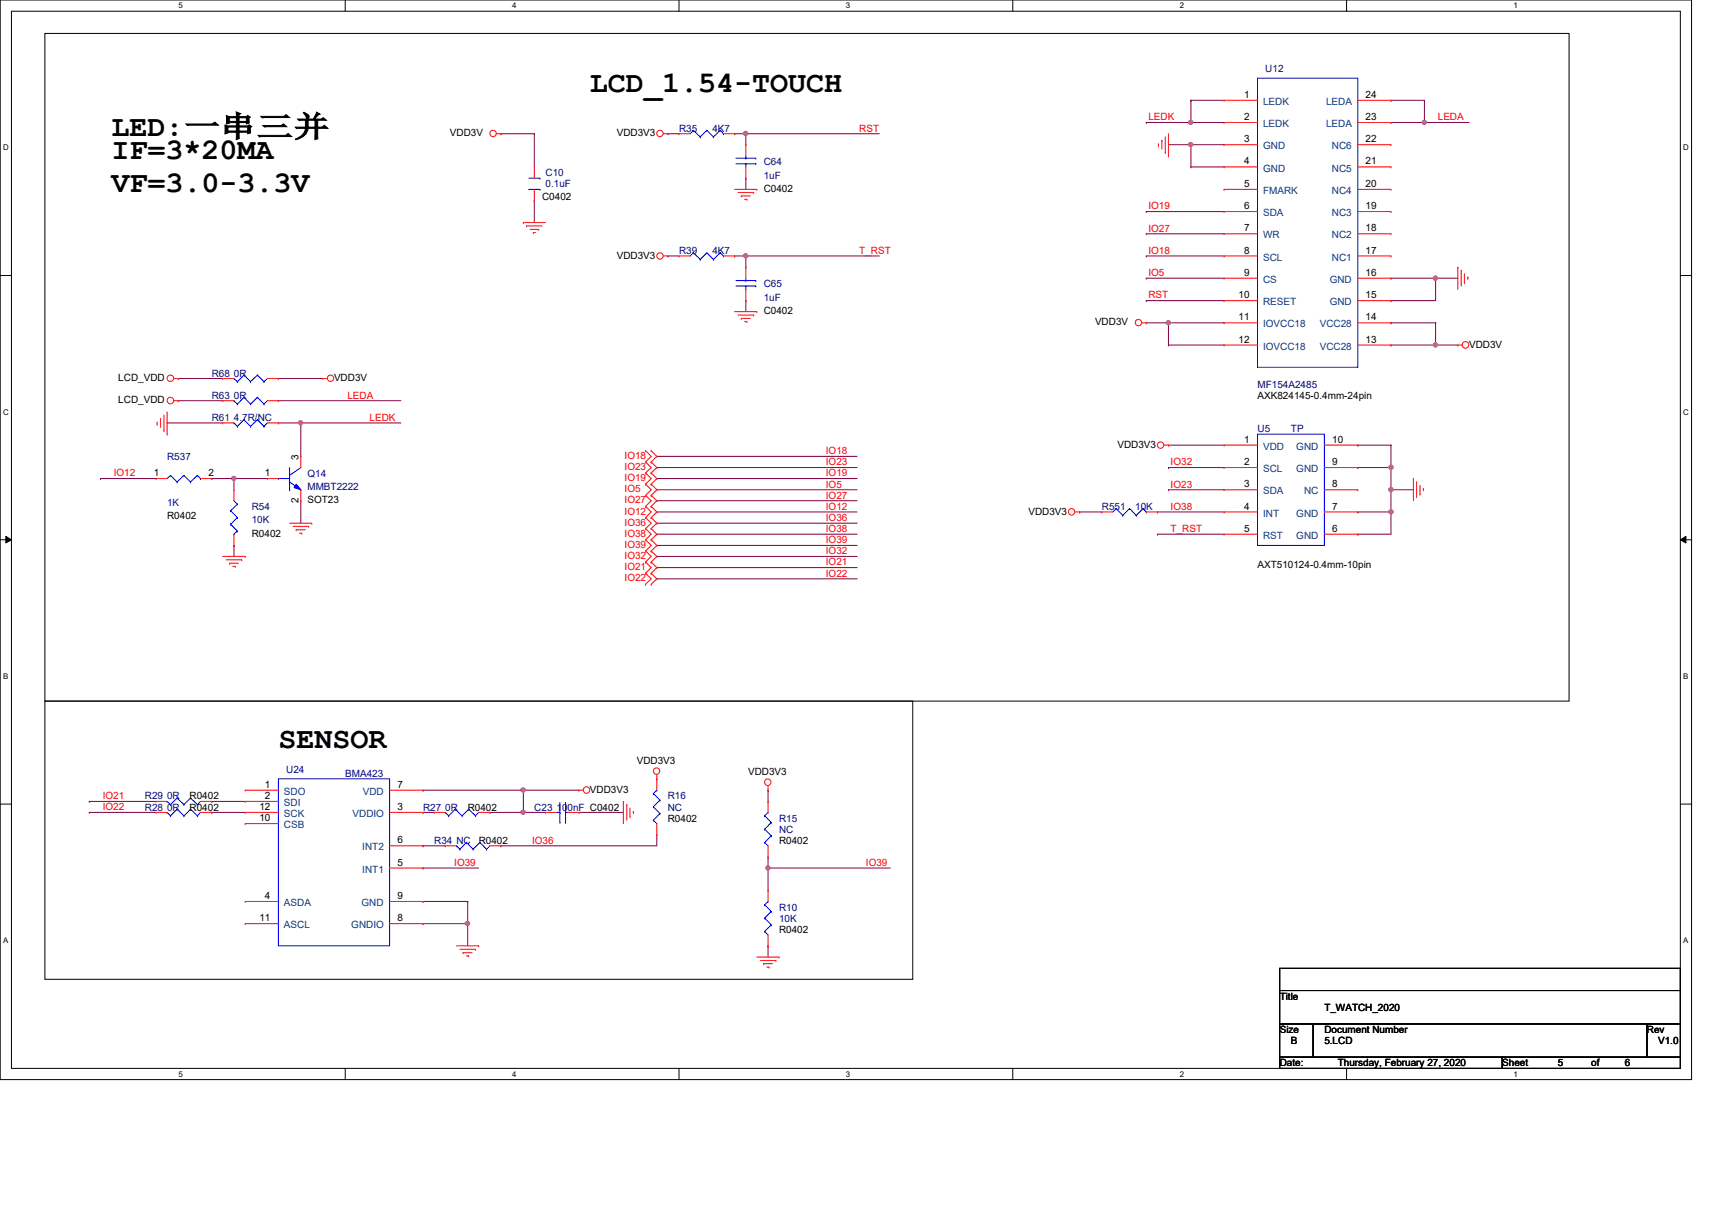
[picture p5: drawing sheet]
<svg xmlns="http://www.w3.org/2000/svg" width="297mm" height="210mm" viewBox="0 0 297 210" stroke-linecap="round" stroke-linejoin="round" font-family="sans-serif">
<path d="M0 0h293.5v187.3h-293.5zM2 1.9h289.5v183.4h-289.5z" fill="none" stroke="#000" stroke-width=".17"/>
<g fill="#fff">
<path d="M30.9 .2h.8v1.5h-.8z"/>
<path d="M30.9 185.5h.8v1.6h-.8z"/>
</g>
<path d="M59.9 0v1.9M59.9 185.3v2" fill="none" stroke="#000" stroke-width=".17"/>
<g fill="#fff">
<path d="M88.9 .2h.7v1.5h-.7z"/>
<path d="M88.9 185.5h.7v1.6h-.7z"/>
</g>
<path d="M117.8 0v1.9M117.8 185.3v2" fill="none" stroke="#000" stroke-width=".17"/>
<g fill="#fff">
<path d="M146.8 .2h.7v1.5h-.7z"/>
<path d="M146.8 185.5h.7v1.6h-.7z"/>
</g>
<path d="M175.7 0v1.9M175.7 185.3v2" fill="none" stroke="#000" stroke-width=".17"/>
<g fill="#fff">
<path d="M204.7 .2h.7v1.5h-.7z"/>
<path d="M204.7 185.5h.7v1.6h-.7z"/>
</g>
<path d="M233.6 0v1.9M233.6 185.3v2" fill="none" stroke="#000" stroke-width=".17"/>
<g fill="#fff">
<path d="M262.6 .2h.8v1.5h-.8z"/>
<path d="M262.6 185.5h.8v1.6h-.8z"/>
<path d="M.5 24.8h1v1.6h-1z"/>
<path d="M292.1 24.8h.9v1.6h-.9z"/>
<path d="M.5 70.7h1v1.5h-1z"/>
<path d="M292.1 70.7h.9v1.5h-.9z"/>
</g>
<path d="M0 47.8h2M291.5 47.8h2" fill="none" stroke="#000" stroke-width=".17"/>
<g fill="#fff">
<path d="M.5 116.5h.9v1.6h-.9z"/>
<path d="M292.1 116.5h.8v1.6h-.8z"/>
</g>
<path d="M0 93.6h2M1 93l1 .6-1 .6zM291.5 93.6l1-.6v1.2zM291.5 93.6h2" fill="none" stroke="#000" stroke-width=".17"/>
<path d="M1 93l1 .6-1 .6zM291.5 93.6l1-.6v1.2z" fill="#000"/>
<g fill="#fff">
<path d="M.5 162.4h.9v1.5h-.9z"/>
<path d="M292.1 162.4h.8v1.5h-.8z"/>
</g>
<path d="M7.8 5.8h264.4v115.8h-264.4zM0 139.5h2M7.8 121.6h150.6v48.3h-150.6zM291.5 139.5h2" fill="none" stroke="#000" stroke-width=".17"/>
<path d="M92.7 23.2h.1M92.7 34.8h.1M92.7 23.2v5.8M92.7 34.8v3.8M133.3 150.6h.1M133.3 150.6h21.2" fill="none" stroke="#7f003f" stroke-width=".17"/>
<circle cx="133.2" cy="150.6" r=".37" fill="#f0f"/>
<circle cx="133.2" cy="150.6" r=".37" fill="none" stroke="#f0f" stroke-width=".17"/>
<g fill="none" stroke="#7f003f" stroke-width=".17">
<path d="M86.9 23.2h.1M86.9 23.2h5.8M129.4 23.2h.1M129.4 30.9h.1M129.4 23.2h23.2M129.4 23.2v1.9M129.4 30.9v2M114 79.2h.1M114 79.2h34.7M114 81.1h.1M114 83h.1M114 86.9h.1"/>
<path d="M114 85h.1M114 88.8h.1M114 90.8h.1M114 96.5h.1M114 94.6h.1M114 98.5h.1M114 81.1h34.7M114 83h34.7M114 86.9h34.7M114 85h34.7M114 88.8h34.7M114 90.8h34.7"/>
<path d="M114 96.5h34.7M114 94.6h34.7M114 98.5h34.7M114 100.4h.1M114 100.4h34.7M133.3 137.1h.1M133.3 137.1v1.9M133.3 148.7h.1M133.3 150.6h.1M133.3 148.7v5.7M133.3 164.1h.1M133.3 164.1v1.9"/>
</g>
<circle cx="129.4" cy="23.2" r=".38" fill="#f0f"/>
<circle cx="129.4" cy="23.2" r=".38" fill="none" stroke="#f0f" stroke-width=".17"/>
<path d="M115.9 23.2h.1M115.9 23.2h1.9M127.5 23.2h.1M127.5 23.2h1.9M129.4 44.4h.1M129.4 52.2h.1M129.4 44.4h23.2M129.4 44.4v2M129.4 52.2v1.9" fill="none" stroke="#7f003f" stroke-width=".17"/>
<circle cx="129.4" cy="44.4" r=".37" fill="#f0f"/>
<circle cx="129.4" cy="44.4" r=".37" fill="none" stroke="#f0f" stroke-width=".17"/>
<path d="M115.9 44.4h.1M115.9 44.4h1.9M127.5 44.4h.1M127.5 44.4h1.9M90.8 137.1h.1M90.8 137.1h9.7M90.8 137.1v3.8M73.4 140.9h.1M73.4 140.9h1.9M90.8 140.9h.1M90.8 140.9h3.9" fill="none" stroke="#7f003f" stroke-width=".17"/>
<circle cx="90.8" cy="140.9" r=".37" fill="#f0f"/>
<circle cx="90.8" cy="140.9" r=".37" fill="none" stroke="#f0f" stroke-width=".17"/>
<circle cx="90.8" cy="137" r=".37" fill="#f0f"/>
<circle cx="90.8" cy="137" r=".37" fill="none" stroke="#f0f" stroke-width=".17"/>
<path d="M73.4 156.4h.1M73.4 156.4h7.7M81.1 160.2h.1M81.1 160.2v3.9" fill="none" stroke="#7f003f" stroke-width=".17"/>
<circle cx="81.1" cy="160.2" r=".37" fill="#f0f"/>
<circle cx="81.1" cy="160.2" r=".37" fill="none" stroke="#f0f" stroke-width=".17"/>
<g fill="none" stroke="#7f003f" stroke-width=".17">
<path d="M202.7 77.2h.1M202.7 77.2h9.7M235.6 77.2h.1M235.6 77.2h5.7M241.3 77.2h.1M241.3 77.2v3.9M114 92.7h.1M114 92.7h34.7M187.3 88.8h.1M187.3 88.8h3.9M200.8 88.8h.1M200.8 92.7h.1"/>
<path d="M200.8 92.7h11.6M200.8 88.8h11.6M202.7 81.1h.1M202.7 85h.1M202.7 81.1h9.7M202.7 85h9.7M235.6 92.7h.1M235.6 88.8h.1M235.6 92.7h5.7M235.6 88.8h5.7M15.5 139h.1M15.5 139h11.6"/>
<path d="M36.7 139h.1M36.7 139h5.8M73.4 137.1h.1M73.4 137.1h17.4M15.5 140.9h.1M15.5 140.9h11.6M36.7 140.9h.1M36.7 140.9h5.8M73.4 150.6h.1M73.4 146.7h.1M73.4 150.6h9.7M73.4 146.7h3.9"/>
<path d="M81.1 156.4h.1M81.1 156.4v3.8h-7.7M85 140.9h.1M85 140.9h5.8M86.9 146.7h.1M100.5 140.9h.1M100.5 140.9h7.7M114 144.8h.1M114 144.8v1.9h-27.1M73.4 160.2h.1"/>
</g>
<circle cx="241.3" cy="88.8" r=".37" fill="#f0f"/>
<circle cx="241.3" cy="88.8" r=".37" fill="none" stroke="#f0f" stroke-width=".17"/>
<path d="M235.6 81.1h.1M235.6 81.1h5.7M241.3 88.8h.1M241.3 85h.1M241.3 81.1h.1M241.3 81.1v3.9M241.3 88.8v3.9M241.3 85h3.9" fill="none" stroke="#7f003f" stroke-width=".17"/>
<circle cx="241.3" cy="81.1" r=".38" fill="#f0f"/>
<circle cx="241.3" cy="81.1" r=".38" fill="none" stroke="#f0f" stroke-width=".17"/>
<path d="M206.6 21.3h.1M206.6 21.3h5.8M247.1 21.3h.1M247.1 21.3h7.8" fill="none" stroke="#7f003f" stroke-width=".17"/>
<circle cx="247.1" cy="21.2" r=".37" fill="#f0f"/>
<circle cx="247.1" cy="21.2" r=".37" fill="none" stroke="#f0f" stroke-width=".17"/>
<path d="M206.6 25.1h.1M206.6 25.1h5.8" fill="none" stroke="#7f003f" stroke-width=".17"/>
<circle cx="206.6" cy="25.1" r=".37" fill="#f0f"/>
<circle cx="206.6" cy="25.1" r=".37" fill="none" stroke="#f0f" stroke-width=".17"/>
<g fill="none" stroke="#7f003f" stroke-width=".17">
<path d="M206.6 17.4h.1M206.6 17.4v3.9M206.6 17.4h5.8M241.3 17.4h.1M241.3 17.4h5.8M247.1 17.4h.1M247.1 17.4v3.9M202.7 25.1h.1M202.7 25.1h3.9M206.6 29h.1M206.6 25.1h.1M206.6 29h5.8"/>
<path d="M206.6 25.1v3.9"/>
</g>
<circle cx="206.6" cy="21.2" r=".37" fill="#f0f"/>
<circle cx="206.6" cy="21.2" r=".37" fill="none" stroke="#f0f" stroke-width=".17"/>
<path d="M202.7 59.9h.1M202.7 56h.1M202.7 59.9h9.7M202.7 56h9.7" fill="none" stroke="#7f003f" stroke-width=".17"/>
<circle cx="202.7" cy="56" r=".37" fill="#f0f"/>
<circle cx="202.7" cy="56" r=".37" fill="none" stroke="#f0f" stroke-width=".17"/>
<path d="M241.3 56h.1M241.3 56h7.8M249.1 59.9h.1M249.1 56h.1M249.1 59.9h3.8M249.1 56v3.9" fill="none" stroke="#7f003f" stroke-width=".17"/>
<circle cx="249.1" cy="59.8" r=".37" fill="#f0f"/>
<circle cx="249.1" cy="59.8" r=".37" fill="none" stroke="#f0f" stroke-width=".17"/>
<path d="M241.3 52.2h.1M249.1 48.3h.1M249.1 48.3h3.8M249.1 48.3v3.9h-7.8" fill="none" stroke="#7f003f" stroke-width=".17"/>
<circle cx="249" cy="48.3" r=".38" fill="#f0f"/>
<circle cx="249" cy="48.3" r=".38" fill="none" stroke="#f0f" stroke-width=".17"/>
<g fill="none" stroke="#7f003f" stroke-width=".17">
<path d="M198.9 36.7h.1M198.9 36.7h13.5M198.9 52.2h.1M198.9 48.3h.1M198.9 44.4h.1M198.9 40.6h.1M198.9 56h.1M198.9 48.3h13.5M198.9 52.2h13.5M198.9 44.4h13.5M198.9 40.6h13.5M198.9 56h3.8"/>
<path d="M202.7 56h.1M202.7 56v3.9M241.3 48.3h.1M241.3 48.3h7.8M30.9 69.5h.1M30.9 69.5h7.7M48.3 69.5h.1M48.3 69.5h21.3M40.6 83h.1M40.6 83h5.8"/>
</g>
<circle cx="40.6" cy="83" r=".37" fill="#f0f"/>
<circle cx="40.6" cy="83" r=".37" fill="none" stroke="#f0f" stroke-width=".17"/>
<path d="M52.2 73.4h.1M52.2 73.4h17.4M52.2 86.9h.1M52.2 86.9v3.9" fill="none" stroke="#7f003f" stroke-width=".17"/>
<circle cx="52.2" cy="73.3" r=".37" fill="#f0f"/>
<circle cx="52.2" cy="73.3" r=".37" fill="none" stroke="#f0f" stroke-width=".17"/>
<g fill="none" stroke="#7f003f" stroke-width=".17">
<path d="M198.9 21.3h.1M198.9 21.3h7.7M29 73.4h.1M29 73.4h9.6M30.9 65.7h.1M30.9 65.7h7.7M48.3 73.4h.1M48.3 65.7h.1M48.3 73.4h3.9M48.3 65.7h7.7M52.2 73.4h.1M52.2 73.4v5.8"/>
<path d="M17.4 83h.1M17.4 83h9.7M36.7 83h.1M36.7 83h3.9M40.6 83h.1M40.6 94.6h.1M40.6 83v2M40.6 94.6v1.9M241.3 85h.1M241.3 85v3.8"/>
</g>
<circle cx="241.3" cy="84.9" r=".37" fill="#f0f"/>
<circle cx="241.3" cy="84.9" r=".37" fill="none" stroke="#f0f" stroke-width=".17"/>
<path d="M241.3 21.3h.1M241.3 21.3h5.8M241.3 59.9h.1M241.3 59.9h7.8" fill="none" stroke="#7f003f" stroke-width=".17"/>
<g fill="none" stroke="#f00" stroke-width=".17">
<path d="M212.4 17.4h.1M212.4 17.4h5.8M235.6 17.4h5.7M241.3 17.4h.1M86.1 23.2h.8M86.9 23.2h.1M90.8 38.6h.1M90.8 38.6h3.9M91.4 39.2h.1M91.4 39.2h2.7M91.9 39.8h1.6M92.7 34.8h.1"/>
<path d="M92.7 29h.1M92.7 29v1.9M92.7 32.9v1.9M93.5 39.8h.1M115.1 23.2h.8M115.9 23.2h.1M117.8 23.2h.1M117.8 23.2h2M125.5 23.2h2M127.5 23.2h.1M127.5 32.9h3.8M128.1 33.4h2.7"/>
<path d="M128.6 34h.1M128.6 34h1.6M129.2 34.6h.4M129.4 25.1h.1M129.4 30.9h.1M129.4 25.1v2M129.4 29v1.9M129.6 34.6h.1M130.8 33.4h.1M131.3 32.9h.1M201 25.3h.1M201 24.9v.4"/>
<path d="M201.6 24.3h.1M201.6 24.3v1.6M202.2 26.5h.1M202.2 23.7v2.8M202.7 27.1h.1M202.7 23.2v3.9M212.4 21.3h.1M212.4 25.1h.1M212.4 29h.1M212.4 32.9h.1M212.4 36.7h.1M212.4 32.9h5.8"/>
<path d="M212.4 21.3h5.8M212.4 25.1h5.8M212.4 29h5.8M212.4 36.7h5.8M235.6 32.9h5.7M235.6 21.3h5.7M235.6 25.1h5.7M235.6 29h5.7M235.6 36.7h5.7M241.3 36.7h.1M241.3 32.9h.1M241.3 29h.1"/>
<path d="M241.3 25.1h.1M241.3 21.3h.1M92.5 40.3h.1M92.5 40.3h.4M115.1 44.4h.8M115.9 44.4h.1M127.5 54.1h3.8M128.1 54.7h2.7M128.6 55.2h.1M128.6 55.2h1.6M129.2 55.8h.4M129.6 55.8h.1"/>
<path d="M130.8 54.7h.1M131.3 54.1h.1M198.1 56h.8M198.9 56h.1M212.4 40.6h.1M212.4 44.4h.1M212.4 48.3h.1M212.4 52.2h.1M212.4 56h.1M212.4 59.9h.1M212.4 44.4h5.8M212.4 56h5.8"/>
<path d="M212.4 59.9h5.8M212.4 40.6h5.8M212.4 48.3h5.8M212.4 52.2h5.8M235.6 44.4h5.7M235.6 56h5.7M235.6 59.9h5.7M235.6 40.6h5.7M235.6 48.3h5.7M235.6 52.2h5.7M241.3 59.9h.1M241.3 56h.1"/>
<path d="M241.3 52.2h.1M241.3 48.3h.1M241.3 44.4h.1M241.3 40.6h.1M252.9 46.4h.1M252.9 59.9h.1M252.9 46.4v3.8M252.9 59.9h.8M253.5 46.9h.1M253.5 46.9v2.7M254.1 49.1h.1M254.1 47.5v1.6"/>
<path d="M254.7 48.1h.1M254.7 48.1v.4M27.3 73.6h.1M27.3 73.2v.4M27.9 72.6h.1M27.9 72.6v1.5M28.4 74.7h.1M28.4 72v2.7M29 75.3h.1M29 71.5v3.8M30.2 69.5h.7M30.2 65.7h.7"/>
<path d="M30.9 69.5h.1M30.9 65.7h.1M38.6 73.4h.1M38.6 69.5h.1M38.6 65.7h.1M38.6 69.5h2M38.6 65.7h2M38.6 73.4h2M46.4 69.5h1.9M46.4 65.7h1.9M46.4 73.4h1.9M48.3 73.4h.1"/>
<path d="M48.3 69.5h.1M48.3 65.7h.1M56 65.7h.1M56 65.7h.8M112 78.2h.1M112 78.2l1 1-1 .9M113 78.2h.1M113 78.2l1 1-1 .9M202 77.2h.7M202.7 77.2h.1M212.4 77.2h.1M212.4 77.2h5.8"/>
<path d="M229.8 77.2h5.8M235.6 77.2h.1M38.6 96.5h3.9M39.2 97.1h2.7M39.8 97.7h.1M39.8 97.7h1.6M40.4 98.3h.4M40.6 85h.1M40.6 94.6h.1M40.6 85v1.9M40.6 92.7v1.9M40.8 98.3h.1"/>
<path d="M41.9 97.1h.1M42.5 96.5h.1M50.2 90.8h3.9M50.8 91.3h2.7M51.4 91.9h.1M51.4 91.9h1.6M52 92.5h.4M52.4 92.5h.1M53.5 91.3h.1M54.1 90.8h.1M112 80.1h.1M112 82h.1"/>
<path d="M112 84h.1M112 85.9h.1M112 87.8h.1M112 89.8h.1M112 91.7h.1M112 93.6h.1M112 95.6h.1M112 97.5h.1M112 99.4h.1M112 80.1l1 1-1 .9M112 82l1 1-1 1M112 84l1 1-1 .9"/>
<path d="M112 85.9l1 1-1 .9M112 87.8l1 1-1 1M112 89.8l1 1-1 .9M112 93.6l1 1-1 1M112 95.6l1 .9-1 1M112 97.5l1 1-1 .9M112 99.4l1 1-1 .9M112 91.7l1 1-1 .9M113 80.1h.1M113 82h.1M113 84h.1M113 85.9h.1"/>
<path d="M113 87.8h.1M113 89.8h.1M113 91.7h.1M113 95.6h.1M113 93.6h.1M113 97.5h.1M113 99.4h.1M113 80.1l1 1-1 .9M113 82l1 1-1 1M113 84l1 1-1 .9M113 85.9l1 1-1 .9M113 87.8l1 1-1 1"/>
<path d="M113 89.8l1 1-1 .9M113 93.6l1 1-1 1M113 95.6l1 .9-1 1M113 97.5l1 1-1 .9M113 99.4l1 1-1 .9M113 91.7l1 1-1 .9M186.5 88.8h.8M187.3 88.8h.1M212.4 81.1h.1M212.4 85h.1M212.4 92.7h.1M212.4 88.8h.1"/>
<path d="M212.4 88.8h5.8M212.4 81.1h5.8M212.4 85h5.8M212.4 92.7h5.8M229.8 88.8h5.8M229.8 81.1h5.8M229.8 85h5.8M229.8 92.7h5.8M235.6 92.7h.1M235.6 88.8h.1M235.6 85h.1M235.6 81.1h.1"/>
<path d="M245.2 83h.1M245.2 83v3.9M245.8 83.6h.1M245.8 83.6v2.7M246.4 85.7h.1M246.4 84.2v1.5M247 84.8h.1M247 84.8v.3M112 101.3h.1M113 101.3h.1M27.1 139h.1M27.1 139h1.9"/>
<path d="M34.8 139h1.9M36.7 139h.1M42.5 139h.1M42.5 137.1h.1M42.5 137.1h5.8M42.5 139h5.8M67.6 137.1h5.8M73.4 137.1h.1M100.5 137.1h.1M100.5 137.1h.7M108.2 139h.1M108.2 139v3.9"/>
<path d="M108.8 139.6h.1M108.8 139.6v2.7M114 135.1h.1M114 134.4v2.7M133.3 137.1h.1M133.3 139h.1M133.3 136.3v.8M133.3 139v1.9M42.5 156.4h.1M42.5 140.9h.1M42.5 142.9h.1M42.5 156.4h5.8"/>
<path d="M42.5 140.9h5.8M42.5 142.9h5.8M67.6 146.7h5.8M67.6 150.6h5.8M67.6 156.4h5.8M67.6 140.9h5.8M73.4 146.7h.1M73.4 150.6h.1M73.4 156.4h.1M73.4 140.9h.1M75.3 140.9h.1M75.3 140.9h2"/>
<path d="M83.1 140.9h1.9M85 140.9h.1M109.3 141.7h.1M109.3 140.2v1.5M109.9 140.8h.1M109.9 140.8v.3M114 144.8h.1M114 142.9v1.9M133.3 148.7h.1M133.3 146.7v2M42.5 160.2h.1M42.5 160.2h5.8"/>
<path d="M67.6 160.2h5.8M73.4 160.2h.1M79.2 164.1h3.9M79.8 164.7h2.7M80.3 165.3h.1M80.3 165.3h1.6M80.9 165.8h.4M81.3 165.8h.1M82.5 164.7h.1M83.1 164.1h.1M131.3 166h3.9M131.9 166.6h2.7"/>
<path d="M132.5 167.2h.1M132.5 167.2h1.5M133.1 167.8h.3M133.4 167.8h.1M134.6 166.6h.1M135.2 166h.1"/>
<circle cx="85.5" cy="23.2" r=".56"/>
<circle cx="114.5" cy="23.2" r=".56"/>
<circle cx="114.5" cy="44.4" r=".56"/>
<circle cx="197.5" cy="56" r=".56"/>
<circle cx="254.3" cy="59.8" r=".57"/>
<circle cx="29.6" cy="69.5" r=".57"/>
<circle cx="29.6" cy="65.6" r=".56"/>
<circle cx="57.4" cy="65.6" r=".56"/>
<circle cx="201.4" cy="77.2" r=".56"/>
<circle cx="185.9" cy="88.8" r=".56"/>
<circle cx="101.8" cy="137" r=".56"/>
<circle cx="113.9" cy="133.8" r=".56"/>
<circle cx="133.2" cy="135.7" r=".56"/>
</g>
<path d="M222 168h69.5v3.8h-69.5zM222 171.8h69.5v5.8h-69.5zM222 177.6h5.8v5.8h-5.8zM227.8 177.6h57.9v5.8h-57.9zM285.7 177.6h5.8v5.8h-5.8zM222 183.4h38.6v1.9h-38.6zM260.6 183.4h30.9v1.9h-30.9z" fill="none" stroke="#000" stroke-width=".17"/>
<g fill="none" stroke="#00f" stroke-width=".17">
<path d="M218.2 13.5h17.4v50.2h-17.4zM91.7 32.9h2M91.7 30.9h2M93.7 32.9h.1M93.7 30.9h.1M120.3 22.6h.1M120.3 22.6l-.5 .6M120.3 22.6l1.2 1.1M121.5 23.7h.1M122.6 22.6h.1M122.6 22.6l-1.1 1.1M122.6 22.6l1.2 1.1"/>
<path d="M123.8 23.7h.1M125 22.6h.1M125 22.6l-1.2 1.1M125 22.6l.5 .6M125.5 23.2h.1M127.7 28.4h3.4M127.7 27.4h3.4M129.4 27.4h.1M129.4 28.4h.1M129.4 27.1v.3M129.4 28.4v.6M131.1 28.4h.1"/>
<path d="M131.1 27.4h.1M40.6 73.4h.1M40.6 69.5h.1M40.6 65.7h.1M40.6 73.4l.6 .6M40.6 69.5l.6 .6M40.6 65.7l.6 .5M41.2 74h.1M41.2 70.1h.1M41.2 66.2h.1M42.3 72.8h.1M42.3 68.9h.1"/>
<path d="M42.3 65.1h.1M42.3 72.8l1.2 1.2M42.3 72.8l-1.1 1.2M42.3 68.9l1.2 1.2M42.3 68.9l-1.1 1.2M42.3 65.1l1.2 1.1M42.3 65.1l-1.1 1.1M43.5 74h.1M43.5 70.1h.1M43.5 66.2h.1M44.7 72.8h.1M44.7 68.9h.1"/>
<path d="M44.7 65.1h.1M44.7 72.8l1.1 1.2M44.7 72.8l-1.2 1.2M44.7 68.9l1.1 1.2M44.7 68.9l-1.2 1.2M44.7 65.1l1.1 1.1M44.7 65.1l-1.2 1.1M45.8 74h.1M45.8 70.1h.1M45.8 66.2h.1M46.4 73.4l-.6 .6M46.4 69.5l-.6 .6"/>
<path d="M46.4 65.7l-.6 .5M218.2 75.3h11.6v19.3h-11.6zM40 88.6h.1M40 90.9h.1M40 88.6l1.2 1.2M40 90.9l1.2 1.2M40.6 92.7h.1M40.6 86.9l.6 .6M41.2 87.5h.1M41.2 89.8h.1M41.2 92.1h.1M41.2 87.5l-1.2 1.1"/>
<path d="M41.2 89.8l-1.2 1.1M41.2 92.1l-.6 .6M48.3 83h.1M48.3 83h1.9M50.2 82.5h.1M50.2 85h.1M50.2 83.6l2 1.4M50.2 81.1v3.9M52.2 85h.1M52.2 81.1l-2 1.4M29 139h.1M29 139l.6 .6"/>
<path d="M29.6 139.6h.1M30.7 138.4h.1M30.7 138.4l1.2 1.2M30.7 138.4l-1.1 1.2M31.9 139.6h.1M33.1 138.4h.1M33.1 138.4l1.1 1.2M33.1 138.4l-1.2 1.2M34.2 139.6h.1M34.8 139l-.6 .6M48.3 135.1h19.3v29h-19.3zM113.4 140h.1"/>
<path d="M113.4 137.7h.1M113.4 140l1.1 1.1M113.4 137.7l1.1 1.1M114 137.1h.1M114 137.1l-.6 .6M114.5 138.8h.1M114.5 138.8l-1.1 1.2M77.3 140.9h.1M77.3 140.9l.5 .6M77.8 141.5h.1M79 140.4h.1M79 140.4l1.2 1.1"/>
<path d="M79 140.4l-1.2 1.1M80.2 141.5h.1M81.3 140.4h.1M81.3 140.4l1.2 1.1M81.3 140.4l-1.1 1.1M82.5 141.5h.1M83.1 140.9l-.6 .6M113.4 142.3h.1M113.4 142.3l.6 .6M114.5 141.1h.1M114.5 141.1l-1.1 1.2M132.7 146.1h.1"/>
<path d="M132.7 143.8h.1M132.7 141.5h.1M132.7 146.1l.6 .6M132.7 143.8l1.1 1.2M132.7 141.5l1.1 1.2M133.3 140.9h.1M133.3 140.9l-.6 .6M133.8 145h.1M133.8 142.7h.1M133.8 145l-1.1 1.1M133.8 142.7l-1.1 1.1"/>
</g>
<path d="M51.4 84l.8 1-1.2-.4z" fill="#00f"/>
<g fill="none" stroke="#00f" stroke-width=".17">
<path d="M120.3 43.9h.1M120.3 43.9l-.5 .5M120.3 43.9l1.2 1.1M121.5 45h.1M122.6 43.9h.1M122.6 43.9l-1.1 1.1M122.6 43.9l1.2 1.1M123.8 45h.1M125 43.9h.1M125 43.9l-1.2 1.1M125 43.9l.5 .5M125.5 44.4h.1"/>
<path d="M127.7 49.6h3.4M127.7 48.7h3.4M129.4 48.7h.1M129.4 49.6h.1M129.4 48.3v.4M129.4 49.6v.6M131.1 49.6h.1M131.1 48.7h.1M29.6 82.5h.1M29.6 82.5l-.6 .5M29.6 82.5l1.1 1.1M30.7 83.6h.1"/>
<path d="M31.9 82.5h.1M31.9 82.5l-1.2 1.1M31.9 82.5l1.2 1.1M33.1 83.6h.1M34.2 82.5h.1M34.2 82.5l-1.1 1.1M34.2 82.5l.6 .5M34.8 83h.1M51.4 84l.8 1-1.2-.4zM193.7 88.2h.1M193.7 88.2l-.6 .6M193.7 88.2l1.1 1.2"/>
<path d="M194.8 89.4h.1M196 88.2h.1M196 88.2l-1.2 1.2M196 88.2l1.1 1.2M197.1 89.4h.1M198.3 88.2h.1M198.3 88.2l-1.2 1.2M198.3 88.2l.6 .6M198.9 88.8h.1M97.2 139.2v3.5M98.1 139.2v3.5M29 140.9h.1"/>
<path d="M29 140.9l.6 .6M29.6 141.5h.1M30.7 140.4h.1M30.7 140.4l1.2 1.1M30.7 140.4l-1.1 1.1M31.9 141.5h.1M33.1 140.4h.1M33.1 140.4l1.1 1.1M33.1 140.4l-1.2 1.1M34.2 141.5h.1M34.8 140.9l-.6 .6M79.2 146.7h.1"/>
<path d="M79.2 146.7l.6 .6M79.8 147.3h.1M80.9 146.1h.1M80.9 146.1l1.2 1.2M80.9 146.1l-1.1 1.2M82.1 147.3h.1M83.3 146.1h.1M83.3 146.1l1.1 1.2M83.3 146.1l-1.2 1.2M84.4 147.3h.1M85 146.7l-.6 .6M96.6 140.9h.6"/>
<path d="M97.2 142.7h.1M97.2 140.9h.1M98.1 140.9h.1M98.1 142.7h.1M98.1 140.9h.4M132.7 159.3h.1M132.7 157h.1M132.7 159.3l1.1 1.1M132.7 157l1.1 1.1M133.3 156.4h.1M133.3 156.4l-.6 .6M133.8 158.1h.1"/>
<path d="M133.8 158.1l-1.1 1.2M132.7 161.6h.1M132.7 161.6l.6 .6M133.8 160.4h.1M133.8 160.4l-1.1 1.2"/>
</g>
<g fill="none" stroke="#f00" stroke-width=".17">
<path d="M117.8 44.4h.1M117.8 44.4h2M125.5 44.4h2M127.5 44.4h.1M129.4 46.4h.1M129.4 52.2h.1M129.4 46.4v1.9M129.4 50.2v2M52.2 79.2h.1M52.2 79.2v1.9M27.1 83h.1M27.1 83h1.9"/>
<path d="M34.8 83h1.9M36.7 83h.1M46.4 83h.1M46.4 83h1.9M52.2 86.9h.1M52.2 85v1.9M191.2 88.8h.1M191.2 88.8h1.9M198.9 88.8h1.9M200.8 88.8h.1M27.1 140.9h.1M27.1 140.9h1.9"/>
<path d="M34.8 140.9h1.9M36.7 140.9h.1M77.3 146.7h.1M77.3 146.7h1.9M85 146.7h1.9M86.9 146.7h.1M94.7 140.9h.1M94.7 140.9h1.9M98.5 140.9h2M100.5 140.9h.1M133.3 154.4h.1M133.3 154.4v2"/>
<path d="M133.3 164.1h.1M133.3 162.2v1.9"/>
</g>
<circle cx="133.2" cy="150.6" r=".37" fill="#f0f"/>
<circle cx="133.2" cy="150.6" r=".37" fill="none" stroke="#f0f" stroke-width=".17"/>
<circle cx="129.4" cy="23.2" r=".38" fill="#f0f"/>
<circle cx="129.4" cy="23.2" r=".38" fill="none" stroke="#f0f" stroke-width=".17"/>
<circle cx="129.4" cy="44.4" r=".37" fill="#f0f"/>
<circle cx="129.4" cy="44.4" r=".37" fill="none" stroke="#f0f" stroke-width=".17"/>
<circle cx="90.8" cy="140.9" r=".37" fill="#f0f"/>
<circle cx="90.8" cy="140.9" r=".37" fill="none" stroke="#f0f" stroke-width=".17"/>
<circle cx="90.8" cy="137" r=".37" fill="#f0f"/>
<circle cx="90.8" cy="137" r=".37" fill="none" stroke="#f0f" stroke-width=".17"/>
<circle cx="81.1" cy="160.2" r=".37" fill="#f0f"/>
<circle cx="81.1" cy="160.2" r=".37" fill="none" stroke="#f0f" stroke-width=".17"/>
<circle cx="241.3" cy="88.8" r=".37" fill="#f0f"/>
<circle cx="241.3" cy="88.8" r=".37" fill="none" stroke="#f0f" stroke-width=".17"/>
<circle cx="241.3" cy="81.1" r=".38" fill="#f0f"/>
<circle cx="241.3" cy="81.1" r=".38" fill="none" stroke="#f0f" stroke-width=".17"/>
<circle cx="247.1" cy="21.2" r=".37" fill="#f0f"/>
<circle cx="247.1" cy="21.2" r=".37" fill="none" stroke="#f0f" stroke-width=".17"/>
<circle cx="206.6" cy="25.1" r=".37" fill="#f0f"/>
<circle cx="206.6" cy="25.1" r=".37" fill="none" stroke="#f0f" stroke-width=".17"/>
<circle cx="206.6" cy="21.2" r=".37" fill="#f0f"/>
<circle cx="206.6" cy="21.2" r=".37" fill="none" stroke="#f0f" stroke-width=".17"/>
<circle cx="202.7" cy="56" r=".37" fill="#f0f"/>
<circle cx="202.7" cy="56" r=".37" fill="none" stroke="#f0f" stroke-width=".17"/>
<circle cx="249.1" cy="59.8" r=".37" fill="#f0f"/>
<circle cx="249.1" cy="59.8" r=".37" fill="none" stroke="#f0f" stroke-width=".17"/>
<circle cx="249" cy="48.3" r=".38" fill="#f0f"/>
<circle cx="249" cy="48.3" r=".38" fill="none" stroke="#f0f" stroke-width=".17"/>
<circle cx="40.6" cy="83" r=".37" fill="#f0f"/>
<circle cx="40.6" cy="83" r=".37" fill="none" stroke="#f0f" stroke-width=".17"/>
<circle cx="52.2" cy="73.3" r=".37" fill="#f0f"/>
<circle cx="52.2" cy="73.3" r=".37" fill="none" stroke="#f0f" stroke-width=".17"/>
<circle cx="241.3" cy="84.9" r=".37" fill="#f0f"/>
<circle cx="241.3" cy="84.9" r=".37" fill="none" stroke="#f0f" stroke-width=".17"/>
<g font-size="5.2">
<text x="102.4" y="16">LCD_1.54-TOUCH</text>
<text x="19.3" y="23.7">LED:一一一一</text>
<text x="19.3" y="27.6">IF=3*20MA</text>
<text x="19.3" y="33.3">VF=3.0-3.3V</text>
<text x="48.3" y="129.8">SENSOR</text>
</g>
<g font-size="1.7">
<text x="215.9" y="17">1</text>
<text x="236.9" y="17">24</text>
<text x="78.1" y="23.6">VDD3V</text>
<text x="107" y="23.6">VDD3V3</text>
<text x="215.9" y="20.8">2</text>
<text x="236.9" y="20.8">23</text>
<text x="215.9" y="24.7">3</text>
<text x="215.9" y="28.5">4</text>
<text x="236.9" y="28.5">21</text>
<text x="236.9" y="24.7">22</text>
<text x="94.1" y="34.6">C0402</text>
<text x="132.5" y="33.3">C0402</text>
<text x="215.9" y="32.4">5</text>
<text x="236.9" y="32.4">20</text>
<text x="215.9" y="36.3">6</text>
<text x="215.9" y="40.1">7</text>
<text x="236.9" y="40.1">18</text>
<text x="236.9" y="36.3">19</text>
<text x="107" y="44.9">VDD3V3</text>
<text x="215.9" y="44">8</text>
<text x="215.9" y="47.8">9</text>
<text x="236.9" y="47.8">16</text>
<text x="236.9" y="44">17</text>
<text x="214.9" y="51.7">10</text>
<text x="236.9" y="51.7">15</text>
<text x="132.5" y="54.5">C0402</text>
<text x="190" y="56.4">VDD3V</text>
<text x="214.9" y="55.6">11</text>
<text x="214.9" y="59.4">12</text>
<text x="236.9" y="59.4">13</text>
<text x="236.9" y="55.6">14</text>
<text x="254.9" y="60.3">VDD3V</text>
<text x="20.5" y="70">LCD_VDD</text>
<text x="20.5" y="66.1">LCD_VDD</text>
<text x="58" y="66.1">VDD3V</text>
<text x="218.2" y="69.2">AXK824145-0.4mm-24pin</text>
<text x="193.9" y="77.7">VDD3V3</text>
<text x="215.9" y="76.8">1</text>
<text x="231.1" y="76.8">10</text>
<text x="26.7" y="82.6">1</text>
<text x="36.1" y="82.6">2</text>
<text x="46" y="82.6">1</text>
<text x="51.8" y="79.8" transform="rotate(-90 51.8 79.8)">3</text>
<text x="215.9" y="80.7">2</text>
<text x="231.1" y="80.7">9</text>
<text x="51.8" y="87.3" transform="rotate(-90 51.8 87.3)">2</text>
<text x="53.3" y="87.3">SOT23</text>
<text x="178.4" y="89.3">VDD3V3</text>
<text x="215.9" y="84.5">3</text>
<text x="215.9" y="88.4">4</text>
<text x="231.1" y="88.4">7</text>
<text x="231.1" y="84.5">8</text>
<text x="29" y="90">R0402</text>
<text x="43.7" y="93.1">R0402</text>
<text x="215.9" y="92.2">5</text>
<text x="231.1" y="92.2">6</text>
<text x="218.2" y="98.6">AXT510124-0.4mm-10pin</text>
<text x="46" y="136.7">1</text>
<text x="69" y="136.7">7</text>
<text x="102.4" y="137.5">VDD3V3</text>
<text x="110.5" y="132.5">VDD3V3</text>
<text x="129.8" y="134.5">VDD3V3</text>
<text x="32.9" y="138.7">R0402</text>
<text x="32.9" y="140.6">R0402</text>
<text x="45" y="140.5">12</text>
<text x="45" y="142.5">10</text>
<text x="46" y="138.6">2</text>
<text x="69" y="140.5">3</text>
<text x="81.1" y="140.6">R0402</text>
<text x="115.9" y="142.5">R0402</text>
<text x="69" y="146.3">6</text>
<text x="83.1" y="146.4">R0402</text>
<text x="135.2" y="146.4">R0402</text>
<text x="46" y="156">4</text>
<text x="69" y="150.2">5</text>
<text x="69" y="156">9</text>
<text x="45" y="159.8">11</text>
<text x="69" y="159.8">8</text>
<text x="135.2" y="161.8">R0402</text>
<text x="222" y="173.4">Title</text>
<text x="222" y="179.2">Size</text>
<text x="229.8" y="179.2">Document Number</text>
<text x="229.8" y="175.3">T_WATCH_2020</text>
<text x="285.7" y="179.2">Rev</text>
<text x="222" y="185">Date:</text>
<text x="224" y="181.1">B</text>
<text x="229.8" y="181.1">5.LCD</text>
<text x="232.1" y="185">Thursday, February 27, 2020</text>
<text x="260.6" y="185">Sheet</text>
<text x="270.3" y="185">5</text>
<text x="276.1" y="185">of</text>
<text x="281.9" y="185">6</text>
<text x="287.7" y="181.1">V1.0</text>
</g>
<g font-size="1.7" fill="#00007f">
<text x="219.5" y="12.4">U12</text>
<text x="117.8" y="22.9">R35</text>
<text x="123.6" y="22.9">4K7</text>
<text x="132.5" y="28.7">C64</text>
<text x="94.7" y="30.6">C10</text>
<text x="94.7" y="32.5">0.1uF</text>
<text x="132.5" y="31">1uF</text>
<text x="117.8" y="44.1">R39</text>
<text x="123.6" y="44.1">4K7</text>
<text x="132.5" y="49.9">C65</text>
<text x="132.5" y="52.2">1uF</text>
<text x="36.7" y="65.3">R68 0R</text>
<text x="36.7" y="69.2">R63 0R</text>
<text x="218.2" y="67.3">MF154A2485</text>
<text x="36.7" y="73.1">R61 4.7R/NC</text>
<text x="218.2" y="75">U5</text>
<text x="224" y="75">TP</text>
<text x="29" y="79.8">R537</text>
<text x="53.3" y="82.7">Q14</text>
<text x="29" y="87.7">1K</text>
<text x="43.7" y="88.5">R54</text>
<text x="53.3" y="85">MMBT2222</text>
<text x="191.2" y="88.5">R551</text>
<text x="197" y="88.5">10K</text>
<text x="43.7" y="90.8">10K</text>
<text x="49.7" y="134.1">U24</text>
<text x="59.9" y="134.8">BMA423</text>
<text x="25.1" y="138.7">R29 0R</text>
<text x="25.1" y="140.6">R28 0R</text>
<text x="73.4" y="140.6">R27 0R</text>
<text x="92.7" y="140.6">C23 100nF C0402</text>
<text x="115.9" y="138.7">R16</text>
<text x="115.9" y="140.6">NC</text>
<text x="135.2" y="142.5">R15</text>
<text x="75.4" y="146.4">R34 NC</text>
<text x="135.2" y="144.5">NC</text>
<text x="135.2" y="158">R10</text>
<text x="135.2" y="159.9">10K</text>
</g>
<g font-size="1.7" fill="#f00">
<text x="149.1" y="22.8">RST</text>
<text x="199.3" y="20.9">LEDK</text>
<text x="249.5" y="20.9">LEDA</text>
<text x="199.3" y="36.3">IO19</text>
<text x="199.3" y="40.2">IO27</text>
<text x="149.1" y="44">T_RST</text>
<text x="199.3" y="47.9">IO5</text>
<text x="199.3" y="44">IO18</text>
<text x="199.3" y="51.8">RST</text>
<text x="60.3" y="69.1">LEDA</text>
<text x="64.1" y="73">LEDK</text>
<text x="19.7" y="82.6">IO12</text>
<text x="108.4" y="79.6">IO18</text>
<text x="108.4" y="81.5">IO23</text>
<text x="108.4" y="83.5">IO19</text>
<text x="143.3" y="78.8">IO18</text>
<text x="143.3" y="80.7">IO23</text>
<text x="143.3" y="82.6">IO19</text>
<text x="203.1" y="80.7">IO32</text>
<text x="108.4" y="85.4">IO5</text>
<text x="108.4" y="87.3">IO27</text>
<text x="108.4" y="89.3">IO12</text>
<text x="143.3" y="86.5">IO27</text>
<text x="143.3" y="84.6">IO5</text>
<text x="143.3" y="88.4">IO12</text>
<text x="203.1" y="84.6">IO23</text>
<text x="203.1" y="88.4">IO38</text>
<text x="108.4" y="91.2">IO36</text>
<text x="108.4" y="95">IO39</text>
<text x="108.4" y="93.1">IO38</text>
<text x="143.3" y="90.4">IO36</text>
<text x="143.3" y="94.2">IO39</text>
<text x="143.3" y="92.3">IO38</text>
<text x="203.1" y="92.3">T_RST</text>
<text x="108.4" y="97">IO32</text>
<text x="108.4" y="98.9">IO21</text>
<text x="108.4" y="100.8">IO22</text>
<text x="143.3" y="96.1">IO32</text>
<text x="143.3" y="100">IO22</text>
<text x="143.3" y="98.1">IO21</text>
<text x="17.8" y="138.6">IO21</text>
<text x="17.8" y="140.5">IO22</text>
<text x="92.3" y="146.3">IO36</text>
<text x="78.8" y="150.2">IO39</text>
<text x="150.2" y="150.2">IO39</text>
</g>
<g font-size="1.7" fill="#003f7f">
<text x="219.2" y="18.2">LEDK</text>
<text x="219.2" y="22.1">LEDK</text>
<text x="230.1" y="22.1">LEDA</text>
<text x="230.1" y="18.2">LEDA</text>
<text x="219.2" y="25.9">GND</text>
<text x="219.2" y="29.8">GND</text>
<text x="231.1" y="29.8">NC5</text>
<text x="231.1" y="25.9">NC6</text>
<text x="219.2" y="33.7">FMARK</text>
<text x="231.1" y="33.7">NC4</text>
<text x="219.2" y="37.5">SDA</text>
<text x="219.2" y="41.4">WR</text>
<text x="231.1" y="41.4">NC2</text>
<text x="231.1" y="37.5">NC3</text>
<text x="219.2" y="45.2">SCL</text>
<text x="231.1" y="45.2">NC1</text>
<text x="219.2" y="49.1">CS</text>
<text x="219.2" y="53">RESET</text>
<text x="230.7" y="53">GND</text>
<text x="230.7" y="49.1">GND</text>
<text x="219.2" y="56.8">IOVCC18</text>
<text x="229" y="56.8">VCC28</text>
<text x="219.2" y="60.7">IOVCC18</text>
<text x="229" y="60.7">VCC28</text>
<text x="219.2" y="78">VDD</text>
<text x="219.2" y="81.9">SCL</text>
<text x="224.9" y="81.9">GND</text>
<text x="224.9" y="78">GND</text>
<text x="219.2" y="85.8">SDA</text>
<text x="219.2" y="89.6">INT</text>
<text x="224.9" y="89.6">GND</text>
<text x="226.3" y="85.8">NC</text>
<text x="219.2" y="93.5">RST</text>
<text x="224.9" y="93.5">GND</text>
<text x="49.3" y="137.9">SDO</text>
<text x="62.9" y="137.9">VDD</text>
<text x="49.3" y="141.7">SCK</text>
<text x="49.3" y="143.7">CSB</text>
<text x="49.3" y="139.8">SDI</text>
<text x="61.2" y="141.7">VDDIO</text>
<text x="62.9" y="147.5">INT2</text>
<text x="62.9" y="151.4">INT1</text>
<text x="49.3" y="157.2">ASDA</text>
<text x="49.3" y="161">ASCL</text>
<text x="61" y="161">GNDIO</text>
<text x="62.7" y="157.2">GND</text>
</g>
<g font-size="1.4">
<text x="30.9" y="1.4">5</text>
<text x="88.9" y="1.4">4</text>
<text x="146.8" y="1.4">3</text>
<text x="204.7" y="1.4">2</text>
<text x="262.6" y="1.4">1</text>
<text x=".5" y="26.1">D</text>
<text x="292.1" y="26.1">D</text>
<text x=".5" y="71.9">C</text>
<text x="292.1" y="71.9">C</text>
<text x=".5" y="117.8">B</text>
<text x="292.1" y="117.8">B</text>
<text x=".5" y="163.6">A</text>
<text x="292.1" y="163.6">A</text>
<text x="30.9" y="186.8">5</text>
<text x="88.9" y="186.8">4</text>
<text x="146.8" y="186.8">3</text>
<text x="204.7" y="186.8">2</text>
<text x="262.6" y="186.8">1</text>
</g>
</svg>
